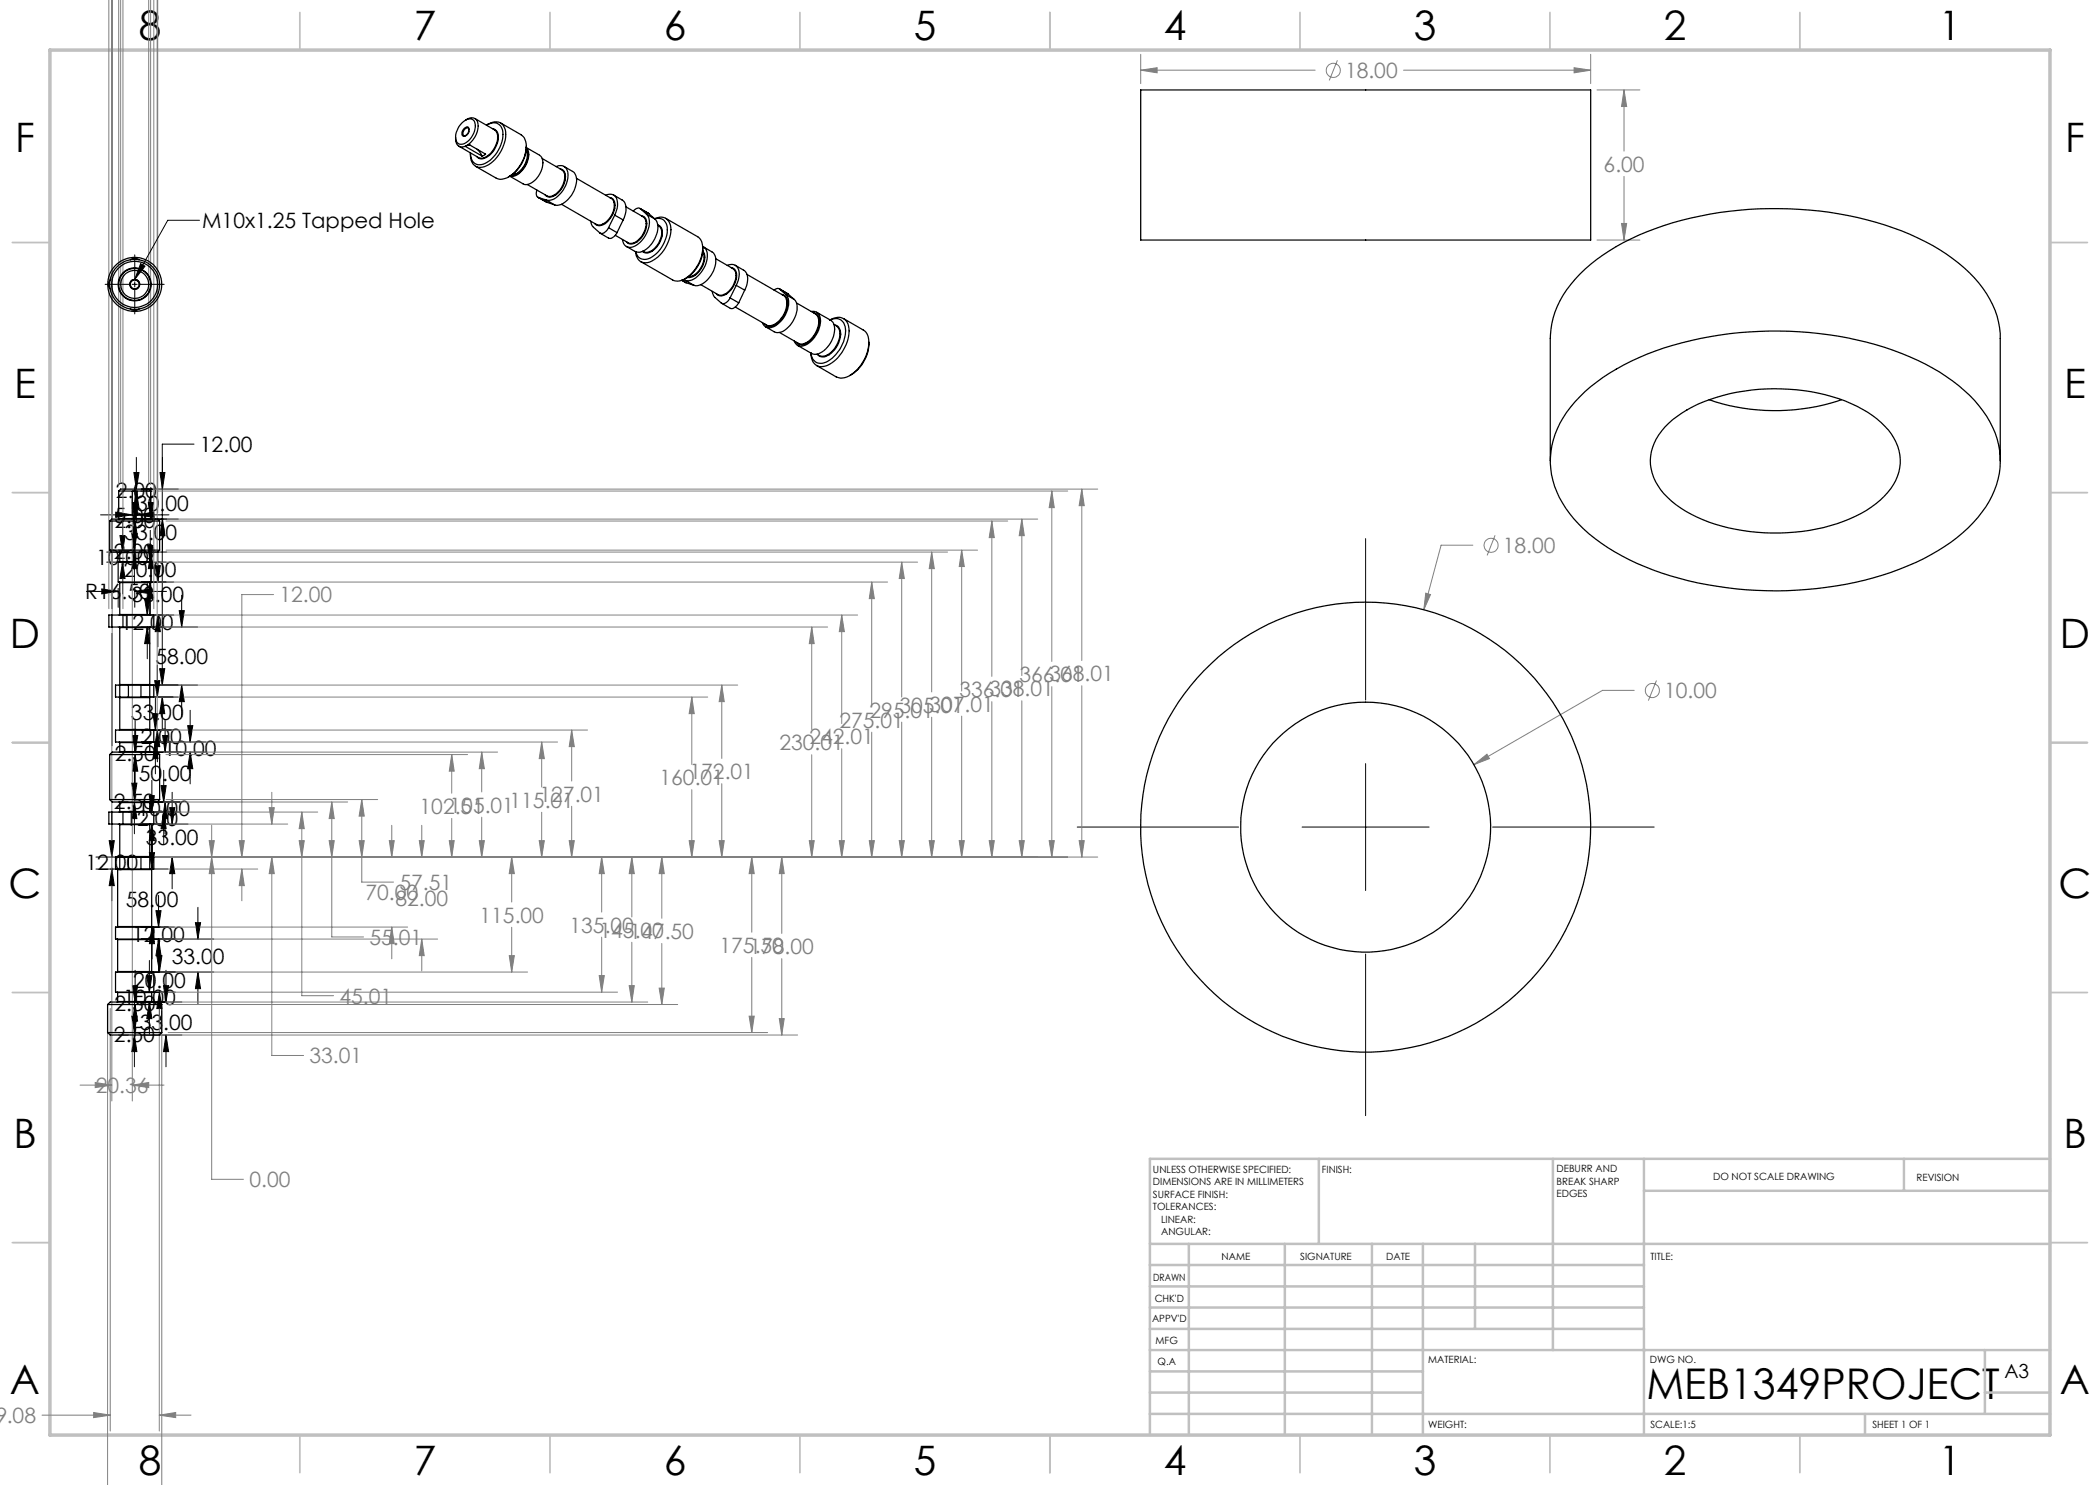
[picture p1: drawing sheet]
<svg xmlns="http://www.w3.org/2000/svg" width="420mm" height="297mm" viewBox="0 0 420 297" stroke-linecap="round" stroke-linejoin="round" font-family="sans-serif">
<g fill="none" stroke="#808080" stroke-width=".2">
<path d="M21.8 0v121.7M22.3 0l.1 121.7M22.4 -.1v149.3M23.7 -.1v97M24.1 0v96.6M24.6 0v121.7M29.7 0v96.6M30.1 -.1v97M30.8 0v121.7M31.4 -.1v149.3M31.5 0v102.5M228.1 14l3.3-.5v1.1z"/>
<path d="M228.1 10.9v5.8M228.1 14h34.9M267.5 12.1l-1.6 4M280.7 14h37.4M314.8 13.5l3.3 .5-3.3 .6zM318.1 10.9v5.8M319.4 18h8.6M324.8 18l.5 3.3h-1zM324.8 18v12.2M324.8 35.3v12.7M319.4 48h8.6M324.3 44.7h1l-.5 3.3z"/>
<path d="M26.5 99.6v120.6M31 97.8h188.5M31.4 98.2h182.1M210.4 98.2l.5 3.3h-1.1zM210.4 98.2v34.1M216.4 97.8l.5 3.3h-1.1zM216.4 97.8v34.3M31.5 116.4h146M31.5 112.4h152M32.8 110.4h156.7M32.8 103.8h174.7M33.2 110h162.3"/>
<path d="M33.2 104.2h168.3M54.7 118.9h-6.3v52.5M174.3 116.4l.6 3.3h-1.1zM174.3 116.4v25M180.3 112.4l.6 3.3h-1.1zM180.3 112.4v27M186.3 110.4l.6 3.3h-1.1zM186.3 110.4v28M192.3 110l.6 3.3h-1.1zM192.3 110v28.2M198.4 104.2l.5 3.3h-1.1zM198.4 104.2v31.1"/>
<path d="M204.4 103.8l.5 3.3h-1.1zM204.4 103.8v31.3M285.2 118.6l.9 .3-1.3 3.1zM294.6 109h-6.4l-3.4 13M299 107.1l-1.6 4M22.4 126.7v93.5M23.6 125.4h141.9M23.6 123h147.9M29.5 139.4h112M32 137h115.5M138.4 139.4l.5 3.3h-1.1zM138.4 139.4v13.5"/>
<path d="M144.4 137l.5 3.3h-1.1zM144.4 137v14.7M162.3 125.4l.5 3.3h-.9zM162.3 125.4v20.5M168.3 123l.6 3.3h-1zM168.3 123v21.7M210.4 137.3v34.1M216.4 137.2v34.2M326.8 138.1h-6.3l-25.7 14.8M331.3 136.1l-1.6 4M32 148.4h79.5M32 146h85.5"/>
<path d="M32.7 150.4h66.8M33.2 159.9h42.3M33.2 150.9h60.3M54.4 158.5v6.3M72.4 159.9l.4 3.3h-1zM72.4 159.9v16.5h6.3M90.3 150.9l.5 3.3h-.9zM90.3 150.9v7.7M96.3 150.4l.6 3.3h-1.1zM96.3 150.4v8M108.3 148.4l.6 3.3h-1.1zM108.3 148.4v9"/>
<path d="M114.3 146l.6 3.3h-1.1zM114.3 146v10.2M138.4 157.9v13.5M144.4 156.7v14.7M162.3 151v20.4M168.3 149.8v21.6M174.3 146.4v25M180.3 144.4v27M186.3 143.4v28M192.3 143.2v28.2M198.4 140.3v31.1M204.4 140.2v31.2"/>
<path d="M294.8 152.9l2.6-2.1 .5 .9zM23.6 164.8h33.9M23.6 162.4h39.9M29.5 171.4h190M29.5 173.8h22M32.7 160.4h36.8M41.8 168.1h1.1l-.6 3.3zM42.3 171.4l.6 3.3h-1.1zM42.3 165.1v70.8h6.4M47.8 168.1h1.1l-.5 3.3zM48.4 173.8l.5 3.3h-1.1zM48.4 173.8v6.4"/>
<path d="M53.8 161.5h1.1l-.5 3.3zM54.4 171.4l.5 3.3h-1.1zM54.4 171.4v39.7h6.3M59.8 168.1h1.1l-.5 3.3zM60.4 162.4l.5 3.3h-1.1zM60.4 162.4v36.7h6.3M65.8 168.1h1.1l-.5 3.3zM66.4 160.4l.5 3.3h-1.1zM66.4 160.4v27h6.3M71.8 168.1h1l-.4 3.3zM77.9 168.1h.9l-.4 3.3zM78.4 165.1v6.3"/>
<path d="M83.9 168.1h.9l-.5 3.3zM84.3 165.1v6.3M89.9 168.1h.9l-.5 3.3zM90.3 163.7v7.7M95.8 168.1h1.1l-.6 3.3zM96.3 163.4v8M102.3 171.4l.6 3.3h-1.1zM102.3 171.4v9M107.8 168.1h1.1l-.6 3.3zM108.3 162.5v8.9M113.8 168.1h1.1l-.6 3.3zM114.3 161.3v10.1"/>
<path d="M120.3 171.4l.6 3.3h-1.1zM120.3 171.4v11M126.4 171.4l.5 3.3h-1.1zM126.4 171.4v12M132.4 171.4l.5 3.3h-1.1zM132.4 171.4v12.3M137.8 168.1h1.1l-.5 3.3zM143.8 168.1h1.1l-.5 3.3zM150.4 171.4l.4 3.3h-1zM150.4 171.4v15M156.4 171.4l.4 3.3h-.9zM156.4 171.4v15.3"/>
<path d="M161.9 168.1h.9l-.5 3.3zM167.9 168.1h1l-.6 3.3zM173.8 168.1h1.1l-.6 3.3zM179.8 168.1h1.1l-.6 3.3zM185.8 168.1h1.1l-.6 3.3zM191.8 168.1h1.1l-.6 3.3zM197.8 168.1h1.1l-.5 3.3zM203.8 168.1h1.1l-.5 3.3zM209.8 168.1h1.1l-.5 3.3zM215.8 168.1h1.1l-.5 3.3zM32 185.4h49.5M32 187.8h55.5"/>
<path d="M32 194.4h73.5M32 198.4h91.5M78.4 185.4l.4 3.3h-.9zM78.4 185.4v6.4M84.3 187.8l.5 3.3h-.9zM84.3 187.8v6.4M101.8 191.1h1.1l-.6 3.3zM102.3 185.5v8.9M119.8 195.1h1.1l-.6 3.3zM120.3 187.4v11M125.8 197.1h1.1l-.5 3.3zM126.4 188.5v11.9"/>
<path d="M131.8 197.6h1.1l-.5 3.3zM132.4 188.7v12.2M150.4 191.5v15M156.4 191.7v15.3M16 217h6.4M19.1 216.5l3.3 .5-3.3 .5zM21.5 202.2v94.9M22 201.7v84.5M26.5 217l3.2-.5v1zM26.5 217h6.3M31.9 201.7v84.5M32.3 202.2v94.9"/>
<path d="M33.1 200.4h96.4M33.1 207h126.4M33.6 200.9h101.9M33.6 206.5h119.9M149.8 203.2h1l-.4 3.3zM155.9 203.7h.9l-.4 3.3zM8.4 283h13.6M18.7 282.5l3.3 .5-3.3 .5zM31.9 283l3.2-.5v1zM31.9 283h6.3"/>
<circle cx="266.7" cy="14.1" r="1.41"/>
<circle cx="298.2" cy="109.1" r="1.41"/>
<circle cx="330.5" cy="138.1" r="1.42"/>
</g>
<g fill="none" stroke="#000" stroke-width=".2">
<path d="M21 56.9h4.9M26.4 56.9h1M27 51v4.9M27 56.4v1M27 57.9v4.9M27.9 56.9h4.9M28.1 52.7l.9 .5-2 2.7zM39.9 44.1h-6.4l-6.5 11.8M26.5 99.8v2M26.8 94.5h1l-.5 3.3zM27 97.5v6.3M27.3 98.2l.5 3.3h-1z"/>
<path d="M27.3 91.5v6.3M27.3 98.2v6.4M27.4 99.8v2M28.2 97.8h7.5M28.2 98.2h2.2M30.2 97.5v6.3M32 94.5h1l-.5 3.3zM32.5 91.5v6.3M38.8 88.8h-6.3v48.2M17.3 118.3h6.3M20.1 103h6.4M20.4 117.8l3.2 .5-3.2 .5z"/>
<path d="M21.3 110.4h4.4M21.3 112.4h4.4M23.1 102.4l3.4 .6-3.4 .5zM23.6 117.7v3.8M23.7 110h2M24 107.1h1l-.5 3.3zM24.5 112.4l.5 3.3h-1zM24.5 104.1v6.3M24.5 112.4v6.4M26.4 106.7h1l-.5 3.3zM26.5 100.5h1l-.5 3.3zM26.9 110.4l.5 3.3h-1z"/>
<path d="M26.9 103.7v6.3M26.9 110.4v6.4M27 118.3l3.2-.5v1zM27 117.7v3.8M27 118.3h6.3M27 104.2l.5 3.3h-1zM27 104.2v6.4M27.4 103l3.3-.6v1.1zM27.4 103h6.4M28.2 103.8h7.5M28.2 110.4h5.1M28.2 112.4h5"/>
<path d="M28.2 116.4h6.5M28.2 104.2h2M28.9 119.7h1.1l-.5 3.3zM29.5 116.7v6.3M29.5 109.1h1.1l-.5 3.3zM29.7 100.5h1l-.5 3.3zM30.1 116.4l.5 3.3h-1.1zM30.1 106.1v6.3M30.1 116.4v6.4M30.2 110.4l.5 3.3h-1zM30.2 110.4v6.4M31 113.1h1.1l-.5 3.3z"/>
<path d="M31.6 110.1v6.3M32.5 103.8l.5 3.3h-1zM32.5 103.8v6.4M36.3 119.1v6.3M273.1 107.7v32.3M28.2 123h6.5M28.2 125.4h11.3M28.2 137h11.3M28.2 139.4h7.4M29.5 125.4l.5 3.3h-1.1zM29.5 125.4v6.4M30.9 136.1h1.1l-.5 3.3z"/>
<path d="M31.1 139.7v6.3M31.5 133.1v6.3M31.6 123l.5 3.3h-1.1zM31.6 123v6.4M31.9 133.7h1l-.4 3.3zM32.5 139.4l.4 3.3h-1zM32.5 139.4v6.4M35.8 122.1h1.1l-.6 3.3zM36.3 137l.6 3.3h-1.1zM36.3 137v6.4M23.7 159.9h2M26.4 156.6h1l-.5 3.3z"/>
<path d="M26.5 147.1h1.1l-.6 3.3zM26.9 153.6v6.3M27 150.9l.6 3.3h-1.1zM27 144.1v6.3M27 150.9v6.4M28.2 146h6.4M28.2 148.4h13M28.2 150.4h13M28.2 150.9h2M29.8 159.1h1.1l-.5 3.3zM30.4 156.1v6.3M30.6 142.7h1l-.5 3.3z"/>
<path d="M31.1 148.4l.5 3.3h-1zM31.1 148.4v6.4M31.5 146l.5 3.3h-1.1zM31.5 146v6.4M32.2 157.1h1l-.5 3.3zM32.5 147.1h1l-.5 3.3zM32.7 154.1v6.3M33 144.1v6.3M34.4 158.5v6.3M37.5 145.1h1.1l-.6 3.3zM38 150.4l.6 3.3h-1.1zM38 142.1v6.3"/>
<path d="M38 150.4v6.4M273.1 152.7v25.4M19.2 171.4h6.5M19.2 173.8h6.5M21.8 168.1h1.1l-.5 3.3zM22.4 173.8l.5 3.3h-1.1zM22.4 165.1v6.3M22.4 173.8v6.4M23.7 160.4h2M26.9 160.4l.5 3.3h-1zM26.9 160.4v6.4M28.2 160.4h8"/>
<path d="M28.2 162.4h7.7M28.2 164.8h9.4M28.2 171.4h9.4M28.2 173.8h5.4M29.9 170.5h1l-.5 3.3zM30.4 164.8l.5 3.3h-1.1zM30.4 164.8v6.4M30.4 167.5v6.3M31.7 179.1v6.3M32.7 162.4l.5 3.3h-1zM32.7 162.4v6.4M33 160.4l.5 3.3h-1z"/>
<path d="M33 160.4v6.4M33.9 161.5h1.1l-.6 3.3zM34.4 171.4l.6 3.3h-1.1zM34.4 171.4v6.4M215.4 165.4h32.3M260.4 165.4h25.4M298.5 165.4h32.3M26.5 197.1h1l-.5 3.3zM27 194.1v6.3M28.2 185.4h6.7M28.2 187.8h14.6M28.2 194.4h14.6"/>
<path d="M28.2 198.4h6.9M29.4 195.1h1l-.5 3.3zM29.9 192.1v6.3M30.4 185.4l.5 3.3h-1zM30.4 185.4v6.4M31.2 182.1h1l-.5 3.3zM31.4 191.1h1l-.5 3.3zM31.7 187.8l.5 3.3h-1zM31.7 187.8v6.4M31.9 198.4l.5 3.3h-1zM31.9 188.1v6.3M31.9 198.4v6.4"/>
<path d="M32.7 197.1h1l-.5 3.3zM33.2 194.1v6.3M39.1 184.5h1l-.5 3.3zM39.6 194.4l.5 3.3h-1zM39.6 181.5v6.3M39.6 194.4v6.4M273.1 190.8v32.3M23.7 207h2M23.7 206.5h2M26.4 203.2h1l-.5 3.3zM26.9 207l.5 3.3h-1zM26.9 200.2v6.3"/>
<path d="M26.9 207v6.4M27 200.9l.5 3.3h-1zM27 200.9v6.4M28.2 200.4h8.2M28.2 207h8.2M28.2 200.9h2M29.9 200.4l.5 3.3h-1zM29.9 200.4v6.4M33.2 207l.5 3.3h-1zM33.2 207v6.4"/>
</g>
<path d="M27 57.9a1 1 0 0 1-.9-1.5 1 1 0 0 1 1.7-.1 1 1 0 0 1-.7 1.6h-.1" fill="none" stroke="#000" stroke-width=".2" stroke-dasharray="1.3 .6" stroke-dashoffset=".4" stroke-linecap="butt"/>
<path d="M93.2 27.2a.51 .51 0 0 1-.7-.1 .51 .51 0 0 1 .1-.7 .84 .84 0 0 1 1.2-.8v.8l-.6 .8" fill="none" stroke="#000" stroke-width=".2" stroke-dasharray="1.3 .6" stroke-linecap="butt"/>
<g fill="none" stroke="#c0c0c0" stroke-width=".35">
<path d="M60 2.5v7.5M110 2.5v7.5M160 2.5v7.5M210 2.5v7.5M260 2.5v7.5M310 2.5v7.5M360 2.5v7.5M2.5 48.5h7.5M410 48.5h7.5M2.5 98.5h7.5M410 98.5h7.5M2.5 148.5h7.5"/>
<path d="M410 148.5h7.5M2.5 198.5h7.5M410 198.5h7.5M2.5 248.5h7.5M410 248.5h7.5M60 287v7.5M110 287v7.5M160 287v7.5M210 287v7.5M260 287v7.5M310 287v7.5M360 287v7.5"/>
</g>
<g fill="none" stroke="#c0c0c0" stroke-width=".5">
<path d="M263.8 231.8v17M310.6 231.8v38.2M328.8 231.8v55.2M328.8 238.2h81.2M380.8 231.8v6.4M410 231.8h-180v55.2M230 248.8h180M230 257.3h98.8M230 253h98.8M237.8 248.8v38.2M257 248.8v38.2M274.4 248.8v38.2"/>
<path d="M284.6 248.8v38.2M295 248.8v17M230 265.8h98.8M230 261.5h98.8M230 278.5h54.6M230 274.3h54.6M230 270h180M397 278.5h13M397 270v12.8M230 282.8h180M373 282.8v4.2"/>
</g>
<path d="M10 10h400v277h-400z" fill="none" stroke="#c0c0c0" stroke-width=".7"/>
<path d="M27 118.3l3.2-.5v1zM20.4 117.8l3.2 .5-3.2 .5zM32 94.5h1l-.5 3.3zM32.5 103.8l.5 3.3h-1zM29.7 100.5h1l-.5 3.3zM30.2 110.4l.5 3.3h-1zM24 107.1h1l-.5 3.3zM24.5 112.4l.5 3.3h-1zM29.5 109.1h1.1l-.5 3.3zM30.1 116.4l.5 3.3h-1.1zM31 113.1h1.1l-.5 3.3zM31.6 123l.5 3.3h-1.1zM28.9 119.7h1.1l-.5 3.3zM29.5 125.4l.5 3.3h-1.1zM35.8 122.1h1.1l-.6 3.3zM36.3 137l.6 3.3h-1.1zM31.9 133.7h1l-.4 3.3zM32.5 139.4l.4 3.3h-1zM30.9 136.1h1.1l-.5 3.3zM31.5 146l.5 3.3h-1.1zM30.6 142.7h1l-.5 3.3zM31.1 148.4l.5 3.3h-1zM37.5 145.1h1.1l-.6 3.3zM38 150.4l.6 3.3h-1.1zM32.5 147.1h1l-.5 3.3zM33 160.4l.5 3.3h-1zM32.2 157.1h1l-.5 3.3zM32.7 162.4l.5 3.3h-1zM29.8 159.1h1.1l-.5 3.3zM30.4 164.8l.5 3.3h-1.1zM33.9 161.5h1.1l-.6 3.3zM34.4 171.4l.6 3.3h-1.1zM21.8 168.1h1.1l-.5 3.3zM22.4 173.8l.5 3.3h-1.1zM29.9 170.5h1l-.5 3.3zM30.4 185.4l.5 3.3h-1zM31.2 182.1h1l-.5 3.3zM31.7 187.8l.5 3.3h-1zM39.1 184.5h1l-.5 3.3zM39.6 194.4l.5 3.3h-1zM31.4 191.1h1l-.5 3.3zM31.9 198.4l.5 3.3h-1zM29.4 195.1h1l-.5 3.3zM29.9 200.4l.5 3.3h-1zM32.7 197.1h1l-.5 3.3zM33.2 207l.5 3.3h-1zM26.8 94.5h1l-.5 3.3zM27.3 98.2l.5 3.3h-1zM26.5 100.5h1l-.5 3.3zM27 104.2l.5 3.3h-1zM26.9 110.4l.5 3.3h-1zM26.4 106.7h1l-.5 3.3zM26.5 147.1h1.1l-.6 3.3zM27 150.9l.6 3.3h-1.1zM26.9 160.4l.5 3.3h-1zM26.4 156.6h1l-.5 3.3zM26.5 197.1h1l-.5 3.3zM27 200.9l.5 3.3h-1zM26.9 207l.5 3.3h-1zM26.4 203.2h1l-.5 3.3zM27.4 103l3.3-.6v1.1zM23.1 102.4l3.4 .6-3.4 .5z" fill="#000"/>
<path d="M19.1 216.5l3.3 .5-3.3 .5zM26.5 217l3.2-.5v1zM42.3 171.4l.6 3.3h-1.1zM41.8 168.1h1.1l-.6 3.3zM47.8 168.1h1.1l-.5 3.3zM48.4 173.8l.5 3.3h-1.1zM54.4 171.4l.5 3.3h-1.1zM53.8 161.5h1.1l-.5 3.3zM59.8 168.1h1.1l-.5 3.3zM60.4 162.4l.5 3.3h-1.1zM65.8 168.1h1.1l-.5 3.3zM66.4 160.4l.5 3.3h-1.1zM71.8 168.1h1l-.4 3.3zM72.4 159.9l.4 3.3h-1zM77.9 168.1h.9l-.4 3.3zM78.4 185.4l.4 3.3h-.9zM83.9 168.1h.9l-.5 3.3zM84.3 187.8l.5 3.3h-.9zM89.9 168.1h.9l-.5 3.3zM90.3 150.9l.5 3.3h-.9zM95.8 168.1h1.1l-.6 3.3zM96.3 150.4l.6 3.3h-1.1zM102.3 171.4l.6 3.3h-1.1zM101.8 191.1h1.1l-.6 3.3zM107.8 168.1h1.1l-.6 3.3zM108.3 148.4l.6 3.3h-1.1zM113.8 168.1h1.1l-.6 3.3zM114.3 146l.6 3.3h-1.1zM120.3 171.4l.6 3.3h-1.1zM119.8 195.1h1.1l-.6 3.3zM126.4 171.4l.5 3.3h-1.1zM125.8 197.1h1.1l-.5 3.3zM132.4 171.4l.5 3.3h-1.1zM131.8 197.6h1.1l-.5 3.3zM137.8 168.1h1.1l-.5 3.3zM138.4 139.4l.5 3.3h-1.1zM143.8 168.1h1.1l-.5 3.3zM144.4 137l.5 3.3h-1.1zM150.4 171.4l.4 3.3h-1zM149.8 203.2h1l-.4 3.3zM156.4 171.4l.4 3.3h-.9zM155.9 203.7h.9l-.4 3.3zM161.9 168.1h.9l-.5 3.3zM162.3 125.4l.5 3.3h-.9zM167.9 168.1h1l-.6 3.3zM168.3 123l.6 3.3h-1zM173.8 168.1h1.1l-.6 3.3zM174.3 116.4l.6 3.3h-1.1zM179.8 168.1h1.1l-.6 3.3zM180.3 112.4l.6 3.3h-1.1zM185.8 168.1h1.1l-.6 3.3zM186.3 110.4l.6 3.3h-1.1zM191.8 168.1h1.1l-.6 3.3zM192.3 110l.6 3.3h-1.1zM197.8 168.1h1.1l-.5 3.3zM198.4 104.2l.5 3.3h-1.1zM203.8 168.1h1.1l-.5 3.3zM204.4 103.8l.5 3.3h-1.1zM209.8 168.1h1.1l-.5 3.3zM210.4 98.2l.5 3.3h-1.1zM215.8 168.1h1.1l-.5 3.3zM216.4 97.8l.5 3.3h-1.1zM18.5 -.1h3.3zM22.4 -.1h3.3zM29.7 -.1h3.4zM20.8 -.1h3.3zM30.1 -.1h3.3zM20.4 -.1h3.3zM30.8 -.1h3.3zM21.3 -.1h3.3zM28.2 -.1h3.2zM22.4 -.1h3.4zM28.2 -.1h3.3zM22.3 -.1h3.3zM31.9 283l3.2-.5v1zM18.7 282.5l3.3 .5-3.3 .5zM29 297.1h3.3zM21.5 297.1h3.3zM324.8 18l.5 3.3h-1zM324.3 44.7h1l-.5 3.3zM314.8 13.5l3.3 .5-3.3 .6zM228.1 14l3.3-.5v1.1zM294.8 152.9l3.1-1.2-.5-.9zM285.2 118.6l-.4 3.4 1.3-3.1z" fill="#808080"/>
<path d="M28.1 52.7l.9 .5-2 2.7z" fill="#000"/>
<g fill="none" stroke="#000" stroke-width=".25">
<path d="M228.1 18h90v30h-90zM92.4 24.6a1.61 1.61 0 0 1 2.5-.4 3.8 3.8 0 0 1-2.5 4.7 1.24 1.24 0 0 1-1.3-1.6l.2-.8 .3-.9zM92.9 25.7a.51 .51 0 0 1 .7-.3 .51 .51 0 0 1 .2 .7 1.08 1.08 0 0 1-1.3 1.1l-.1-.9zM93.1 29.3l.7-.4 3.3 1.9-.7 .4zM93.1 24a1.5 1.5 0 0 1 1.9-.3 1.5 1.5 0 0 1 .6 1.9 4.5 4.5 0 0 1-3 3.8 1.33 1.33 0 0 1-1.5-1.6v-.4M93.8 26v-.2a.63 .63 0 0 0-.7-.1 .63 .63 0 0 0-.4 .6l-.1 .4 .1 .4h.4M94.1 29l-.9 .2M95 23.7l3.9 2.3a2.15 2.15 0 0 1 .4 2.7 3.9 3.9 0 0 1-3.2 2.9l-4.3-2.4M95.4 29.8l1 1.4M97.3 25a1.95 1.95 0 0 1 3.2 1 6.7 6.7 0 0 1-4.2 6.9 1.93 1.93 0 0 1-2.2-2.3M97.3 25a2.33 2.33 0 0 1 3.5 .3 5.8 5.8 0 0 1-1.1 5.7 4.8 4.8 0 0 1-4 2.5 2.42 2.42 0 0 1-1.6-2.8M98.5 25.7a1.62 1.62 0 0 1 1.2 2.1 4.6 4.6 0 0 1-3.4 4l-.6-.2-.4-.3"/>
<path d="M100.1 24.6l4.6 2.7 .5 1.1 .1 .8M105.2 30a4 4 0 0 1-2.7 5h-.1M105.3 29.2a7.5 7.5 0 0 1-4.3 6.5 1.96 1.96 0 0 1-1.8-.1l-4.1-2.3M105.3 29.2a7.1 7.1 0 0 1-3.6 6.2M105.3 29.6a3 3 0 0 1-.1 3.5 3.3 3.3 0 0 1-3.2 2.1M105.3 29.8a3.9 3.9 0 0 1-1.5 4.7l-1 .6h-.6M105.3 29.5l2.6 1.5a2.6 2.6 0 0 1 .3 3.3 3.8 3.8 0 0 1-3.3 2.6l-2.9-1.7M107.4 38l-.1 1 .4 .5M107.6 39.4l1.8 1.1M107.7 39.5l1.6 .5M107.7 39.5l1.7 1M108.4 31.7l4 2.3a2.39 2.39 0 0 1 .2 3 3.3 3.3 0 0 1-2.9 2.3l-4.3-2.4"/>
<path d="M111.2 33.3a1.54 1.54 0 0 1 1.7 0 1.54 1.54 0 0 1 .7 1.6 5.5 5.5 0 0 1-3.4 5.1h-.9M112 33.8a1.7 1.7 0 0 1 1 2.4 4.1 4.1 0 0 1-3 3.2l-.5-.1-.5-.3M112.8 33.3l1.7 1a2.62 2.62 0 0 1 .5 3.3 5.1 5.1 0 0 1-3.4 3.5l-.7-.1M115.3 35.7l6.9 4a2.06 2.06 0 0 1 .5 2.6 3.9 3.9 0 0 1-2.8 2.7l-.7-.1-6.9-4.1M121.1 39a1.57 1.57 0 0 1 1.8 .1 1.57 1.57 0 0 1 .6 1.6l-.1 .9-.5 1.4M121.9 39.5a1.69 1.69 0 0 1 1 2.4 4.1 4.1 0 0 1-3 3.3l-.6-.2-.4-.3M122.7 39l1.7 1a2.48 2.48 0 0 1 .6 3.1l-.4 .9M22 56l-.2 .9 .2 .8M26.1 52l.9-.3 .8 .3M109.3 40l1.6 1M109.4 40.5l1.5 .5M118.1 44.2l.4 1.1 1.4 1.3a1.35 1.35 0 0 0 1.8-1.1"/>
<path d="M121.7 45.5l1.7 1M122.9 43l-1.2 2.5M122.9 43l1.7 1M123.4 46.5a1.54 1.54 0 0 1-1.7 1.1l-1.7-1M124.6 44l-1.2 2.5M125.2 41.4l3.4 2a2.05 2.05 0 0 1 .4 2.5 3.9 3.9 0 0 1-2.8 2.8l-.5-.1-2.7-1.5M128 41.7l1.8 1M128.1 41.7a1.11 1.11 0 0 0-1.5 .5M128.1 41.7l1.2 1.1M128.1 41.7l1.7 1M128.3 43.2a1.7 1.7 0 0 1 1 2.3 4.1 4.1 0 0 1-3 3.3l-.6-.1-.4-.3M129.3 42.8a3.4 3.4 0 0 1 0 4 4.5 4.5 0 0 1-3.4 2.7 1.57 1.57 0 0 1-1.4-1.6"/>
<path d="M129.3 42.8l1.7 1M129.8 42.7l1.2 1.1M130.9 43.7a2.14 2.14 0 0 1 2.4 .1 2.14 2.14 0 0 1 .9 2.2 7.3 7.3 0 0 1-4.7 6.5 2.04 2.04 0 0 1-2.4-2.2M131 43.8a3.4 3.4 0 0 1 0 4 4.3 4.3 0 0 1-3.4 2.6l-.6-.1-1.7-1M131 43.8a1.83 1.83 0 0 1 1.9 .3 1.83 1.83 0 0 1 .6 1.9 6.5 6.5 0 0 1-4.2 5.9 1.73 1.73 0 0 1-2.1-1.5M131.6 45a1.78 1.78 0 0 1 .8 2.3 4.2 4.2 0 0 1-3 3.3l-.6-.1-.3-.2M131.6 45a1.76 1.76 0 0 1 .7 2.3 3.8 3.8 0 0 1-3.2 3.2l-.5-.3M133.1 43.7l6.6 3.7 .6 .9 .2 1.3M136.6 55.9l.5 .2M137.1 56.1l1.7 1M137.2 56.5l-.9-.4 .8 .4 1.7 .6M140.5 49.6a7.6 7.6 0 0 1-4.2 6.5l-.8 .1-.7-.1-6.7-3.8"/>
<path d="M140.5 49.6a7 7 0 0 1-3.5 6.1M140.5 50.3a3.9 3.9 0 0 1-2.9 5.1M140.5 49.3a2.09 2.09 0 0 1 .9 2.5 5.7 5.7 0 0 1-3.3 4.3h-1M140.5 50.2a3.7 3.7 0 0 1-1 4.4 2.36 2.36 0 0 1-2 .9M140.7 49.4l1.7 1a2.62 2.62 0 0 1 .5 3.3 4.6 4.6 0 0 1-3.8 3.4h-.3M142.5 58.3l.3 1 1.5 1.3a1.44 1.44 0 0 0 1.7-1M143.2 51.7l3.4 2a2.05 2.05 0 0 1 .4 2.6 3.6 3.6 0 0 1-3.1 2.8l-3.7-2.2M145.5 53.1a1.61 1.61 0 0 1 1.7 .1 1.61 1.61 0 0 1 .6 1.6l-.2 1.3-.4 1M146 59.6l1.7 1M146.3 53.5a1.7 1.7 0 0 1 .9 2.4 4.1 4.1 0 0 1-2.9 3.3l-.6-.1-.4-.4M147 53.1l1.7 .9a2.78 2.78 0 0 1 .5 3.6l-.3 .4M147.2 57.1l-1.2 2.5"/>
<path d="M147.2 57.1l1.7 .9M148.9 58l-1.2 2.6M149.4 54.9l7.3 4.2a2.08 2.08 0 0 1 .6 2.4 4.4 4.4 0 0 1-3.4 3.7l-.6-.2-6.2-3.6M155.9 57.7l1.7 1.1M155.9 57.8a.83 .83 0 0 0-1.1 .2M155.9 57.8l1.3 1.1M155.9 57.8l1.7 1M156.3 58.9a1.68 1.68 0 0 1 1.2 2.2 4.7 4.7 0 0 1-3.5 4.2 1.14 1.14 0 0 1-1.1-.5M157.2 58.9a3.6 3.6 0 0 1-.1 4 4.5 4.5 0 0 1-3.3 2.6 1.37 1.37 0 0 1-1.3-1M157.2 58.9l1.7 1M157.6 58.8l1.3 1.1M158.9 59.9a3.7 3.7 0 0 1-.3 4.4 3.7 3.7 0 0 1-3.4 2.2l-2.1-1.1"/>
<path d="M26.1 61.8l.9 .3 .8-.3M147.7 60.6a1.59 1.59 0 0 1-1.6 1.1l-1.7-1M159.3 60.6l3.8 2.2a2.26 2.26 0 0 1 .4 2.8 3.9 3.9 0 0 1-3.6 3.2l-4-2.3M162.2 70.6h.1M162.2 62.3a1.59 1.59 0 0 1 1.9 1.9 5.6 5.6 0 0 1-3.6 5h-.3a1.37 1.37 0 0 1-1.3-1M162.7 62.5a1.74 1.74 0 0 1 1.2 2.2 4.9 4.9 0 0 1-3.5 4.3l-.6-.1-.5-.4M163.3 62.4l2.9 1.7a2.95 2.95 0 0 1 .3 3.6 4.7 4.7 0 0 1-3.5 3.2l-.7-.2-2.8-1.6M166 64h.1M166 64a2.29 2.29 0 0 1 3.6 .8 7.8 7.8 0 0 1-3.7 8.1 2.28 2.28 0 0 1-2.6 .2 2.28 2.28 0 0 1-1.1-2.2v-.3M166 64a2.08 2.08 0 0 1 2.3 .1 2.08 2.08 0 0 1 .8 2.1 7.3 7.3 0 0 1-4.3 6.4 1.94 1.94 0 0 1-2.6-2M166.8 64.9a2.23 2.23 0 0 1 .9 3.2 4.2 4.2 0 0 1-3.2 3.2l-1.1-.5M166.9 65a1.87 1.87 0 0 1 1.1 2.6 4.7 4.7 0 0 1-3.4 3.8l-.6-.1-.5-.4"/>
<path d="M168.7 63.7l4.2 2.5 .7 .9 .2 1.4M173.8 68.5a8 8 0 0 1-4.8 7l-.8 .1-.9-.2-4-2.3M173.8 68.5a7.7 7.7 0 0 1-3.8 6.6M316 79.3a43 43 0 0 1 18.5-10.2 73.8 73.8 0 0 1 45.8 1.6 37.6 37.6 0 0 1 15.5 10.4 16.5 16.5 0 0 1-.2 22.4 37.8 37.8 0 0 1-15.7 10.3 73 73 0 0 1-50.9-.5 35.1 35.1 0 0 1-15.8-11.6 16.3 16.3 0 0 1 .9-20.3zM341.8 79.9a41 41 0 0 0 26.5 0M23.7 98.2h6.4M23.7 98.2a1.76 1.76 0 0 1 1.8-.4h4.2l.4 .4M23.7 98.2v5.5M26.5 98.3h.9v4.7h-.9zM30.1 98.2v5.5M310.1 92.2v-24.5a18.3 18.3 0 0 1 5.9-12.9 43 43 0 0 1 18.5-10.2 74 74 0 0 1 47.5 2.2 35.4 35.4 0 0 1 14.6 10.9 16.6 16.6 0 0 1 3.4 10v24.5M333.7 84.7a27 27 0 0 1 13.8-6.3 40 40 0 0 1 23.9 2.8 16.4 16.4 0 0 1 7.8 7.2 9.3 9.3 0 0 1-2.4 10.9 26.3 26.3 0 0 1-13.5 6.5 39.4 39.4 0 0 1-25.1-3 15.7 15.7 0 0 1-7.5-7.3 9.3 9.3 0 0 1 2.3-10.1z"/>
<path d="M21.9 110l.4 .4h9.2l.4-.4M21.9 110h10M21.9 104.2h10M21.9 104.2l.4-.4h9.2l.4 .4M21.9 104.2v5.8M23.6 112.4h6.6v4h-6.6zM23.7 103.7l-.1 .1M23.7 103.7h6.4M23.8 116.4l.2 .1M23.8 110.4l.2 .1M24 112.3l-.2 .1M24 116.5h6"/>
<path d="M24 112.3h6M24 110.5h6M24 110.5v1.8M24 116.5v6.4M30 112.3l.1 .1M30 110.5v1.8M30 116.5v6.4M30.1 116.4l-.1 .1M30.1 110.4l-.1 .1M30.1 103.7l.1 .1M31.9 104.2v5.8M22.4 123h-.6v2.4h.6"/>
<path d="M22.4 123v2.4M22.4 123h2.2M22.4 125.4h2.2M23.8 139.4l.2 .1M23.8 125.4l.2 .1M24 136.9l-.2 .1M24 122.9l-.2 .1M24 137h-.9v2.4h.9M24 139.5h6M24 136.9h6M24 125.5h6M24 122.9h6"/>
<path d="M24 125.5v11.4M24 137v2.4M24 139.5v6.4M24 137h1.7M24 139.4h1.7M24.6 123h6.2v2.4h-6.2M24.6 123v2.4M25.7 137h2.5M25.7 139.4h2.5M25.7 137v2.4M28.2 137v2.4M28.2 137h1.8"/>
<path d="M28.2 139.4h1.8M30 136.9l.1 .1M30 122.9l.1 .1M30 137h.8v2.4h-.8M30 125.5v11.4M30 137v2.4M30 139.5v6.4M30.1 139.4l-.1 .1M30.1 125.4l-.1 .1M21.9 159.9l.5 .5h9l.5-.5M21.9 159.9h10M21.9 150.9h10"/>
<path d="M21.9 150.9l.5-.5h9l.5 .5M21.9 150.9v9M23.1 146h7.7v2.4h-7.7zM23.8 148.4l.2 .1M24 150.3l-.2 .1M24 145.9l-.2 .1M24 150.3h6M24 148.5h6M24 145.9h6M24 148.5v1.8M30 150.3l.1 .1M30 145.9l.1 .1"/>
<path d="M30 148.5v1.8M30.1 148.4l-.1 .1M31.9 150.9v9M22.4 162.4h-.6v2.4h.6M22.4 162.4v2.4M22.4 162.4h2.2M22.4 164.8h2.2M23.1 171.4h.9M23.1 171.4v2.4h.9M23.1 171.4h.7M23.4 173.8l.1 .1M23.5 173.9h6.8"/>
<path d="M23.5 173.9v11.4M23.8 164.8l.2 .1M23.8 160.4l.2 .1M23.8 171.4h6.3M24 162.3l-.2 .1M24 171.3l-.2 .1M24 164.9h6M24 162.3h6M24 160.5h6M24 171.3h6M24 171.4h1.7M24 160.5v1.8"/>
<path d="M24 164.9v6.4M24 171.4v2.4M24 173.8h1.7M24.6 162.4h6.2v2.4h-6.2M24.6 162.4v2.4M25.7 171.4h2.5M25.7 173.8h2.5M25.7 171.4v2.4M28.2 171.4h1.8M28.2 171.4v2.4M28.2 173.8h1.8M30 162.3l.1 .1"/>
<path d="M30 171.3l.1 .1M30 171.4h.8M30 160.5v1.8M30 164.9v6.4M30 171.4v2.4M30.1 164.8l-.1 .1M30.1 160.4l-.1 .1M30.1 171.4h.7M30.3 173.9v11.4M30.4 173.8l-.1 .1M30.8 171.4v2.4h-.8M23.1 194.4h7.7v4h-7.7z"/>
<path d="M23.1 185.4h7.7v2.4h-7.7zM23.4 198.4l.1 .1M23.4 187.8l.1 .1M23.5 194.3l-.1 .1M23.5 185.3l-.1 .1M23.5 198.5h6.8M23.5 194.3h6.8M23.5 187.9h6.8M23.5 185.3h6.8M23.5 187.9v6.4M23.5 198.5v1.8M30.3 194.3l.1 .1"/>
<path d="M30.3 185.3l.1 .1M30.3 187.9v6.4M30.3 198.5v1.8M30.4 198.4l-.1 .1M30.4 187.8l-.1 .1M21.5 206.5l.5 .5h9.9l.4-.5M21.5 206.5h10.8M21.5 200.9h10.8M21.5 200.9l.5-.5h9.9l.4 .5M21.5 200.9v5.6M23.5 200.3l-.1 .1M23.5 200.3h6.8"/>
<path d="M30.3 200.3l.1 .1M32.3 200.9v5.6"/>
<circle cx="26.9" cy="56.9" r="3.2"/>
<circle cx="26.9" cy="56.9" r="4.6"/>
<circle cx="26.9" cy="56.9" r="5"/>
<circle cx="26.9" cy="56.9" r="1"/>
<circle cx="26.9" cy="56.9" r="3.3"/>
<circle cx="26.9" cy="56.9" r="5.4"/>
<circle cx="26.9" cy="56.9" r="2.79"/>
<circle cx="27" cy="56.9" r=".88"/>
<circle cx="273.1" cy="165.4" r="25"/>
<circle cx="273.1" cy="165.4" r="45"/>
</g>
<text font-size="8.5" x="329.3" y="279.7">MEB1349PROJECT</text>
<g font-size="8.1">
<text x="27.8" y="8">8</text>
<text x="82.8" y="8">7</text>
<text x="132.8" y="8">6</text>
<text x="182.8" y="8">5</text>
<text x="232.8" y="8">4</text>
<text x="282.8" y="8">3</text>
<text x="332.8" y="8">2</text>
<text x="387.8" y="8">1</text>
<text x="3" y="30.4">F</text>
<text x="413" y="30.4">F</text>
<text x="2.8" y="79.6">E</text>
<text x="412.8" y="79.6">E</text>
<text x="2" y="129.6">D</text>
<text x="412" y="129.6">D</text>
<text x="1.7" y="179.6">C</text>
<text x="411.7" y="179.6">C</text>
<text x="2.7" y="229.6">B</text>
<text x="412.7" y="229.6">B</text>
<text x="2" y="278.9">A</text>
<text x="412" y="278.9">A</text>
<text x="27.8" y="295">8</text>
<text x="82.8" y="295">7</text>
<text x="132.8" y="295">6</text>
<text x="182.8" y="295">5</text>
<text x="232.8" y="295">4</text>
<text x="282.8" y="295">3</text>
<text x="332.8" y="295">2</text>
<text x="387.8" y="295">1</text>
</g>
<g font-size="4.2" fill="#808080">
<text x="269" y="15.6">18.00</text>
<text x="320.7" y="34.3">6.00</text>
<text x="300.6" y="110.6">18.00</text>
<text x="55.9" y="120.5">12.00</text>
<text x="203.9" y="136.4">366.01</text>
<text x="209.9" y="136.2">368.01</text>
<text x="173.9" y="143.5">295.01</text>
<text x="179.9" y="142.5">305.01</text>
<text x="185.9" y="142.3">3 7.01</text>
<text x="191.9" y="139.4">336.01</text>
<text x="197.9" y="139.2">338.01</text>
<text x="332.8" y="139.6">10.00</text>
<text x="161.9" y="148.8">242.01</text>
<text x="167.9" y="145.5">275.01</text>
<text x="137.9" y="155.8">172.01</text>
<text x="155.9" y="150">230.01</text>
<text x="107.9" y="160.3">127.01</text>
<text x="131.9" y="157">160.01</text>
<text x="83.9" y="162.8">102.51</text>
<text x="89.9" y="162.5">105.01115.01</text>
<text x="79.9" y="178">57.51</text>
<text x="73.1" y="180">70.00</text>
<text x="79.1" y="181.2">82.00</text>
<text x="95.9" y="184.5">115.00</text>
<text x="73.9" y="189">55.01</text>
<text x="113.9" y="186.5">135.00</text>
<text x="119.9" y="187.5">145.00</text>
<text x="125.9" y="187.8">147.50</text>
<text x="143.9" y="190.6">175.50</text>
<text x="149.9" y="190.8">178.00</text>
<text x="67.9" y="200.7">45.01</text>
<text x="61.9" y="212.7">33.01</text>
<text x="19.1" y="218.6">20.36</text>
<text x="49.9" y="237.5">0.00</text>
<text x="-1" y="284.6">9.08</text>
</g>
<g font-size="4.2">
<text x="40.4" y="45.6">M10x1.25 Tapped Hole</text>
<text x="40" y="90.4">12.00</text>
<text x="23.2" y="99.6">2.00</text>
<text x="22.9" y="104.5">5.00</text>
<text x="22.9" y="105.6">2.00</text>
<text x="24.9" y="108">33.00</text>
<text x="27.2" y="102.2">30.00</text>
<text x="19.2" y="112.9">10.00</text>
<text x="22.8" y="111.8">2.00</text>
<text x="17" y="119.9">R16.50</text>
<text x="24.8" y="115.4">20.00</text>
<text x="24.2" y="126">12.00</text>
<text x="26.3" y="120.3">33.00</text>
<text x="31.1" y="132.7">58.00</text>
<text x="26.2" y="143.9">33.00</text>
<text x="25.8" y="148.8">12.00</text>
<text x="22.9" y="152.2">2.50</text>
<text x="32.8" y="151.2">10.00</text>
<text x="22.8" y="161.8">2.50</text>
<text x="27.8" y="156.2">50.00</text>
<text x="25.1" y="165.2">12.00</text>
<text x="27.5" y="163.2">10.00</text>
<text x="17.1" y="174">12.00</text>
<text x="29.2" y="169">33.00</text>
<text x="25.1" y="181.4">58.00</text>
<text x="26.4" y="188.5">12.00</text>
<text x="26.6" y="197.7">20.00</text>
<text x="34.3" y="192.8">33.00</text>
<text x="22.9" y="202.3">2.50</text>
<text x="24.6" y="201">10.00</text>
<text x="22.8" y="208.4">2.50</text>
<text x="27.9" y="205.9">33.00</text>
</g>
<text font-size="3.9" x="400.9" y="275.5">A3</text>
<g font-size="2">
<text x="230.6" y="234.6">UNLESS OTHERWISE SPECIFIED:</text>
<text x="230.6" y="237.1">DIMENSIONS ARE IN MILLIMETERS</text>
<text x="230.6" y="239.6">SURFACE FINISH:</text>
<text x="264.4" y="234.6">FINISH:</text>
<text x="311.3" y="234.5">DEBURR AND</text>
<text x="311.3" y="237">BREAK SHARP</text>
<text x="311.3" y="239.5">EDGES</text>
<text x="342.6" y="236">DO NOT SCALE DRAWING</text>
<text x="383.3" y="236.2">REVISION</text>
<text x="230.6" y="242.1">TOLERANCES:</text>
<text x="232.2" y="244.6">LINEAR:</text>
<text x="232.2" y="247.1">ANGULAR:</text>
<text x="244.3" y="252">NAME</text>
<text x="260" y="251.9">SIGNATURE</text>
<text x="277.2" y="251.9">DATE</text>
<text x="330.1" y="251.9">TITLE:</text>
<text x="230.6" y="256.1">DRAWN</text>
<text x="230.9" y="260.3">CHK'D</text>
<text x="230.4" y="264.4">APPV'D</text>
<text x="231.1" y="268.8">MFG</text>
<text x="231.5" y="273">Q.A</text>
<text x="285.6" y="272.5">MATERIAL:</text>
<text x="330" y="272.5">DWG NO.</text>
<text x="285.6" y="285.5">WEIGHT:</text>
<text x="330.1" y="285.6">SCALE:1:5</text>
<text x="374.5" y="285.6">SHEET 1 OF 1</text>
</g>
</svg>
